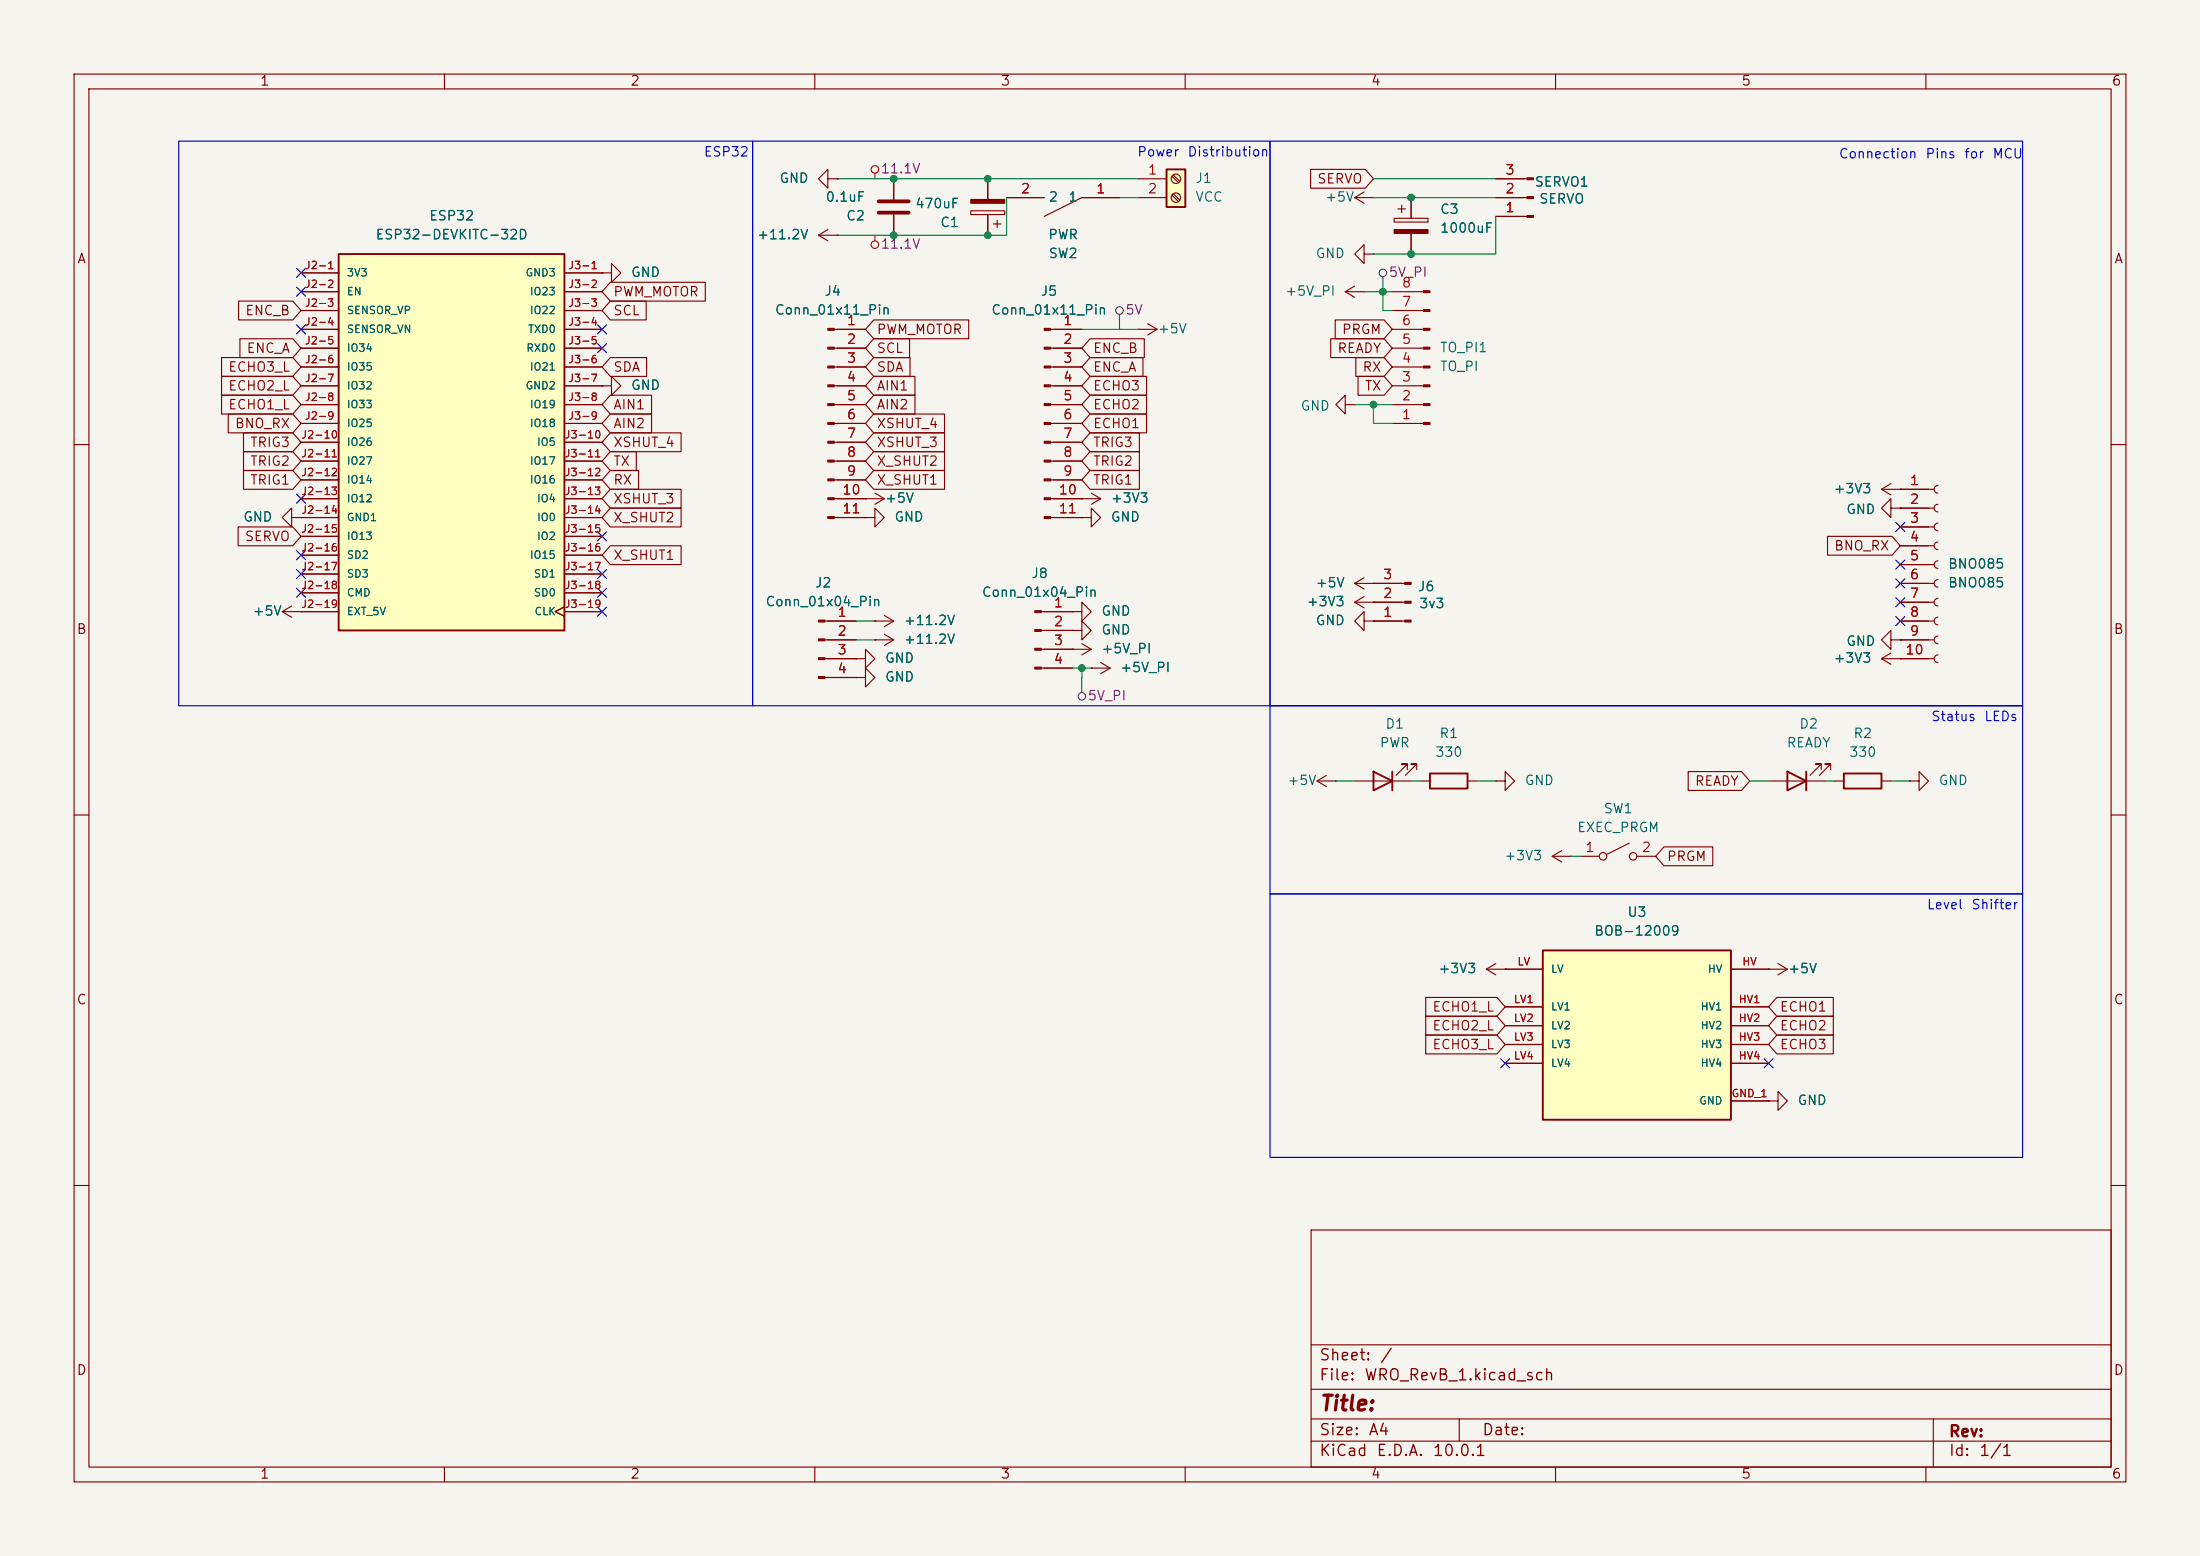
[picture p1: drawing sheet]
<svg xmlns="http://www.w3.org/2000/svg" width="297mm" height="210mm" viewBox="0 0 297 210" stroke-linecap="round" stroke-linejoin="round" font-family="sans-serif">
<path d="M0 0h297v210h-297z" fill="#f5f4ef" stroke="#f5f4ef" stroke-width=".14"/>
<g fill="none" stroke="#840000" stroke-width=".15">
<path d="M10 10h277v190h-277zM12 12h273v186h-273zM60 10v2M110 10v2M160 10v2M210 10v2M260 10v2M111.8 24.1v-1.2l-1.3 1.2 1.3 1.3v-1.3h1.2M113 24.1h.1M135.9 26.7h5.1M151.1 26.7h-5.1l-5 2.5M181.6 39.4l1.3 .7"/>
<path d="M181.6 39.4h2.5M182.9 38.6l-1.3 .8M184.1 39.4h.1M184.1 34.3v-1.3l-1.2 1.3 1.2 1.3v-1.3h1.3M185.4 34.3h.1M141.8 44.5h4.2M141.8 47h4.2M141.8 49.5h4.2M141.8 52.1h4.2M141.8 54.6h4.2M141.8 57.2h4.2M141.8 59.7h4.2"/>
<path d="M153.7 44.5h.1M153.7 44.5h2.5M154.9 43.7l1.3 .8M156.2 44.5l-1.3 .7M181.6 54.6v-1.3l-1.3 1.3 1.3 1.3v-1.3h1.3M182.9 54.6h.1M10 60h2M141.8 62.2h4.2M141.8 64.8h4.2M141.8 67.3h6.8M141.8 69.9h4.2M146 67.3h.1"/>
<path d="M147.3 66.5l1.3 .8M148.6 67.3l-1.3 .8M182.9 78.7l1.2 .8M182.9 78.7h2.5M184.1 78l-1.2 .7M185.4 78.7h.1M285 60h2M147.3 90.2h.1M147.3 90.2h2.6M148.6 89.4l1.3 .8M149.9 90.2l-1.3 .7M182.9 81.3l1.2 .7"/>
<path d="M182.9 81.3h2.5M184.1 80.5l-1.2 .8M185.4 81.3h.1M10 110h2M177.8 105.4h2.5M177.8 105.4l1.3 .8M179.1 104.6l-1.3 .8M180.3 105.4h.1M182.9 105.4h7.6M190 103.9v-.8h-.8h.8l-1.5 1.5M191.3 103.9v-.8h-.8h.8l-1.6 1.5M191.8 105.4h1.2"/>
<path d="M198.1 105.4h1.3M201.9 105.4h1.3v-1.3l1.3 1.3-1.3 1.3v-1.3M201.9 105.4h.1M209.5 115.6h2.6M209.5 115.6l1.3 .7M210.8 114.8l-1.3 .8M212.1 115.6h.1M213.4 115.6h2.5M220 113.8l-3.1 1.5M221 115.6h2.5M238.8 105.4h7.6M245.9 103.9v-.8h-.8h.8l-1.6 1.5"/>
<path d="M247.1 103.9v-.8h-.7h.7l-1.5 1.5M247.6 105.4h1.3M254 105.4h1.3M257.8 105.4h1.3v-1.3l1.2 1.3-1.2 1.3v-1.3M257.8 105.4h.1M285 110h2M10 160h2M177 166h108v32h-108zM285 160h2M60 198v2M110 198v2M160 198v2"/>
<path d="M177 194.5h108M177 191.5h108M177 187.5h108M177 181.5h108M197 191.5v3M210 198v2M260 198v2M261 191.5v6.5"/>
<circle cx="216.4" cy="115.6" r=".51"/>
<circle cx="220.5" cy="115.6" r=".51"/>
</g>
<path d="M185.4 104.1l2.6 1.3-2.6 1.3zM188 104.1v2.6M193 104.4h5.1v2h-5.1zM241.3 104.1l2.5 1.3-2.5 1.3zM243.8 104.1v2.6M248.9 104.4h5.1v2h-5.1z" fill="none" stroke="#840000" stroke-width=".25"/>
<g fill="#840000" stroke="#840000" stroke-width=".15">
<path d="M141 44.3h.8v.3h-.8z"/>
<path d="M141 46.9h.8v.2h-.8z"/>
<path d="M141 49.4h.8v.3h-.8z"/>
<path d="M141 51.9h.8v.3h-.8z"/>
<path d="M141 54.5h.8v.2h-.8z"/>
<path d="M141 57h.8v.3h-.8z"/>
<path d="M141 59.6h.8v.2h-.8z"/>
<path d="M141 62.1h.8v.3h-.8z"/>
<path d="M141 64.6h.8v.3h-.8z"/>
<path d="M141 67.2h.8v.2h-.8z"/>
<path d="M141 69.7h.8v.3h-.8z"/>
</g>
<path d="M157.5 22.9h2.5v5h-2.5z" fill="#ffffc2"/>
<path d="M157.5 22.9h2.5v5h-2.5z" fill="none" stroke="#840000" stroke-width=".25"/>
<g fill="none" stroke="#840000" stroke-width=".15">
<path d="M110.5 31.8l1.3 .7M110.5 31.8h2.5M111.8 31l-1.3 .8M113 31.8h.1M120.6 24.1v2.8M120.6 29v2.8M131.1 28.4h4.5v.6h-4.5zM133.3 24.1v2.8M133.3 29v2.8M134.1 30.2h1M134.6 29.7v1M153.7 24.1h3.8"/>
<path d="M153.7 26.7h3.8M158.2 23.8l.9 .8M158.2 26.3l.9 .9M158.4 23.6l.9 .9M158.4 26.2l.9 .8M182.9 26.7h2.5M182.9 26.7l1.2 .7M184.1 25.9l-1.2 .8M185.4 26.7h.1M188 39.4h4.2M188.2 29.5h4.6v.5h-4.6zM188.7 28.2h1"/>
<path d="M189.2 27.7v1M190.5 26.7v2.8M190.5 31.5v2.8M201.9 24.1h4.2M201.9 26.7h4.2M201.9 29.2h4.2M112.6 44.5h4.2M112.6 47h4.2M112.6 49.5h4.2M112.6 52.1h4.2M112.6 54.6h4.2M112.6 57.2h4.2"/>
<path d="M112.6 59.7h4.2M188 44.5h4.2M188 47h4.2M188 49.5h4.2M188 52.1h4.2M188 54.6h4.2M188 57.2h4.2M188 41.9h4.2M39.4 69.9v-1.3l-1.3 1.3 1.3 1.2v-1.2h1.2M40.6 69.9h.1M112.6 62.2h4.2M112.6 64.8h4.2"/>
<path d="M112.6 67.3h6.8M112.6 69.9h4.2M116.8 69.9h1.3v-1.3l1.3 1.3-1.3 1.2v-1.2M116.8 69.9h.1M116.8 67.3h.1M118.1 66.5l1.3 .8M119.4 67.3l-1.3 .8M146 69.9h1.3v-1.3l1.3 1.3-1.3 1.2v-1.2M146 69.9h.1M185.4 78.7h4.2M254 66l1.3 .8M254 66h7.1"/>
<path d="M255.3 68.6v-1.3l-1.3 1.3 1.3 1.3v-1.3h1.2M255.3 65.3l-1.3 .7M256.5 66h.1M256.5 68.6h.1M256.5 78.7h4.6M256.5 68.6h4.6M256.5 71.1h4.6M256.5 73.7h4.6M256.5 76.2h4.6M261.6 65.5a.51 .51 0 0 0-.5 .5 .51 .51 0 0 0 .5 .5M261.6 68.1a.51 .51 0 0 0-.5 .5 .51 .51 0 0 0 .5 .5M261.6 70.6a.51 .51 0 0 0-.5 .5 .51 .51 0 0 0 .5 .5"/>
<path d="M261.6 73.2a.51 .51 0 0 0-.5 .5 .51 .51 0 0 0 .5 .5M261.6 75.7a.51 .51 0 0 0-.5 .5 .51 .51 0 0 0 .5 .5M261.6 78.2a.51 .51 0 0 0-.5 .5 .51 .51 0 0 0 .5 .5M38.1 82.6h2.5M38.1 82.6l1.3 .7M39.4 81.8l-1.3 .8M40.6 82.6h.1M111.4 83.8h4.2M111.4 86.4h4.2M111.4 88.9h4.2M111.4 91.4h4.2M115.6 91.4h1.2v-1.2l1.3 1.2-1.3 1.3v-1.3"/>
<path d="M115.6 91.4h.1M115.6 88.9h1.2v-1.3l1.3 1.3-1.3 1.3v-1.3M115.6 88.9h.1M118.1 83.8h.1M118.1 86.4h.1M118.1 83.8h2.5M118.1 86.4h2.5M119.4 83.1l1.2 .7M119.4 85.6l1.2 .8M120.6 83.8l-1.2 .8M120.6 86.4l-1.2 .7M140.6 87.6h6.7"/>
<path d="M140.6 82.6h4.2M140.6 85.1h4.2M140.6 90.2h4.2M144.8 87.6h.1M144.8 85.1h1.2v-1.3l1.3 1.3-1.3 1.3v-1.3M144.8 85.1h.1M144.8 82.6h1.2v-1.3l1.3 1.3-1.3 1.2v-1.2M144.8 82.6h.1M146 86.9l1.3 .7M147.3 87.6l-1.3 .8M184.1 83.8v-1.2l-1.2 1.2 1.2 1.3v-1.3h1.3M185.4 83.8h.1"/>
<path d="M185.4 83.8h4.2M185.4 81.3h4.2M254 88.9h7.1M254 88.9l1.3 .8M255.3 86.4v-1.3l-1.3 1.3 1.3 1.2v-1.2h1.2M255.3 88.1l-1.3 .8M256.5 88.9h.1M256.5 86.4h.1M256.5 83.8h4.6M256.5 86.4h4.6M256.5 81.3h4.6M261.6 80.8a.51 .51 0 0 0-.5 .5 .51 .51 0 0 0 .5 .5"/>
<path d="M261.6 83.3a.51 .51 0 0 0-.5 .5 .51 .51 0 0 0 .5 .5M261.6 85.9a.51 .51 0 0 0-.5 .5 .51 .51 0 0 0 .5 .5M261.6 88.4a.51 .51 0 0 0-.5 .5 .51 .51 0 0 0 .5 .5"/>
<circle cx="158.7" cy="24.1" r=".63"/>
<circle cx="158.7" cy="26.7" r=".63"/>
</g>
<g fill="#840000" stroke="#840000" stroke-width=".15">
<path d="M188.2 31h4.6v.5h-4.6z"/>
<path d="M206.1 29.1h.9v.2h-.9z"/>
<path d="M206.1 26.5h.9v.3h-.9z"/>
<path d="M206.1 24h.9v.3h-.9z"/>
<path d="M131.1 26.9h4.5v.5h-4.5z"/>
<path d="M110.5 83.7h.9v.2h-.9z"/>
<path d="M110.5 86.2h.9v.3h-.9z"/>
<path d="M110.5 88.8h.9v.2h-.9z"/>
<path d="M110.5 91.3h.9v.3h-.9z"/>
<path d="M111.8 44.3h.8v.3h-.8z"/>
<path d="M111.8 46.9h.8v.2h-.8z"/>
<path d="M111.8 49.4h.8v.3h-.8z"/>
<path d="M111.8 51.9h.8v.3h-.8z"/>
<path d="M111.8 54.5h.8v.2h-.8z"/>
<path d="M111.8 57h.8v.3h-.8z"/>
<path d="M111.8 59.6h.8v.2h-.8z"/>
<path d="M111.8 62.1h.8v.3h-.8z"/>
<path d="M111.8 64.6h.8v.3h-.8z"/>
<path d="M111.8 67.2h.8v.2h-.8z"/>
<path d="M111.8 69.7h.8v.3h-.8z"/>
<path d="M192.2 57h.8v.3h-.8z"/>
<path d="M192.2 54.5h.8v.2h-.8z"/>
<path d="M192.2 51.9h.8v.3h-.8z"/>
<path d="M192.2 49.4h.8v.3h-.8z"/>
<path d="M192.2 46.9h.8v.2h-.8z"/>
<path d="M192.2 44.3h.8v.3h-.8z"/>
<path d="M192.2 41.8h.8v.2h-.8z"/>
<path d="M192.2 39.2h.8v.3h-.8z"/>
<path d="M189.6 83.7h.9v.2h-.9z"/>
<path d="M189.6 81.2h.9v.2h-.9z"/>
<path d="M189.6 78.6h.9v.3h-.9z"/>
<path d="M139.7 82.4h.9v.3h-.9z"/>
<path d="M139.7 85h.9v.2h-.9z"/>
<path d="M139.7 87.5h.9v.3h-.9z"/>
<path d="M139.7 90h.9v.3h-.9z"/>
</g>
<path d="M118.6 27.2h4.1M118.6 28.7h4.1" fill="none" stroke="#840000" stroke-width=".51"/>
<path d="M45.7 34.3h30.5v50.8h-30.5z" fill="#ffffc2"/>
<path d="M45.7 34.3h30.5v50.8h-30.5z" fill="none" stroke="#840000" stroke-width=".25"/>
<g fill="none" stroke="#840000" stroke-width=".15">
<path d="M40.6 36.8h5.1M40.6 39.4h5.1M76.2 36.8h5.1M76.2 39.4h5.1M81.3 36.8h1.2v-1.2l1.3 1.2-1.3 1.3v-1.3M81.3 36.8h.1M40.6 41.9h5.1M40.6 44.5h5.1M40.6 47h5.1M40.6 49.5h5.1M40.6 52.1h5.1M40.6 54.6h5.1"/>
<path d="M40.6 57.2h5.1M40.6 59.7h5.1M76.2 41.9h5.1M76.2 44.5h5.1M76.2 47h5.1M76.2 49.5h5.1M76.2 52.1h5.1M76.2 54.6h5.1M76.2 57.2h5.1M76.2 59.7h5.1M81.3 52.1h1.2v-1.3l1.3 1.3-1.3 1.2v-1.2M81.3 52.1h.1"/>
<path d="M40.6 62.2h5.1M40.6 64.8h5.1M40.6 67.3h5.1M40.6 69.9h5.1M40.6 72.4h5.1M40.6 74.9h5.1M40.6 77.5h5.1M76.2 62.2h5.1M76.2 64.8h5.1M76.2 67.3h5.1M76.2 69.9h5.1M76.2 72.4h5.1"/>
<path d="M76.2 74.9h5.1M76.2 77.5h5.1M40.6 80h5.1M40.6 82.6h5.1M76.2 81.9l-1.3 .7 1.3 .6M76.2 80h5.1M76.2 82.6h5.1M200.7 130.8l1.2 .8M200.7 130.8h2.5M201.9 130l-1.2 .8M203.2 130.8h.1"/>
</g>
<path d="M208.3 128.3h25.4v22.8h-25.4z" fill="#ffffc2"/>
<path d="M208.3 128.3h25.4v22.8h-25.4z" fill="none" stroke="#840000" stroke-width=".25"/>
<g fill="none" stroke="#840000" stroke-width=".15">
<path d="M40.6 36.8h5.1M40.6 39.4h5.1M76.2 36.8h5.1M76.2 39.4h5.1M81.3 36.8h.1M82.4 38.1h12.8v2.5h-12.8l-1.1-1.2zM113 31.8h.1M113 24.1h.1M120.6 24.1v2.8M120.6 29v2.8M133.3 24.1v2.8M133.3 29v2.8"/>
<path d="M135.9 26.7h5.1M146 26.7h5.1M176.9 22.9h7.4l1.1 1.2-1.1 1.3h-7.4zM190.5 26.7v2.8M190.5 31.5v2.8M201.9 29.2h3.8M201.9 26.7h3.8M201.9 24.1h3.8M29.9 48.3h9.6l1.1 1.2-1.1 1.3h-9.6zM29.9 50.8h9.6l1.1 1.3-1.1 1.2h-9.6zM29.9 53.3h9.6l1.1 1.3-1.1 1.3h-9.6zM30.8 55.9h8.7l1.1 1.3-1.1 1.2h-8.7z"/>
<path d="M32.2 40.6h7.3l1.1 1.3-1.1 1.3h-7.3zM32.4 45.7h7.1l1.1 1.3-1.1 1.3h-7.1zM32.9 58.4h6.6l1.1 1.3-1.1 1.3h-6.6zM40.6 41.9h5.1M40.6 44.5h5.1M40.6 47h5.1M40.6 49.5h5.1M40.6 52.1h5.1M40.6 54.6h5.1M40.6 57.2h5.1M40.6 59.7h5.1M76.2 41.9h5.1"/>
<path d="M76.2 44.5h5.1M76.2 47h5.1M76.2 49.5h5.1M76.2 52.1h5.1M76.2 54.6h5.1M76.2 57.2h5.1M76.2 59.7h5.1M81.3 52.1h.1M82.4 53.3h5.6v2.6h-5.6l-1.1-1.3zM82.4 40.6h4.8v2.6h-4.8l-1.1-1.3zM82.4 58.4h9.6v2.6h-9.6l-1.1-1.3zM82.4 48.3h4.9v2.5h-4.9l-1.1-1.3z"/>
<path d="M82.4 55.9h5.6v2.5h-5.6l-1.1-1.2zM113 44.5h3.8M113 47h3.8M113 49.5h3.8M113 52.1h3.8M113 54.6h3.8M113 57.2h3.8M113 59.7h3.8M118 55.9h9.5v2.5h-9.5l-1.2-1.2zM118 58.4h9.5v2.6h-9.5l-1.2-1.3zM118 53.3h5.5v2.6h-5.5l-1.2-1.3zM118 50.8h5.5v2.5h-5.5l-1.2-1.2z"/>
<path d="M118 48.3h4.9v2.5h-4.9l-1.2-1.3zM118 45.7h4.8v2.6h-4.8l-1.2-1.3zM118 43.2h12.8v2.5h-12.8l-1.2-1.2zM142.2 44.5h3.8M142.2 47h3.8M142.2 49.5h3.8M142.2 52.1h3.8M142.2 54.6h3.8M142.2 57.2h3.8M142.2 59.7h3.8M147.2 48.3h7.1v2.5h-7.1l-1.2-1.3zM147.2 45.7h7.3v2.6h-7.3l-1.2-1.3z"/>
<path d="M147.2 55.9h7.6v2.5h-7.6l-1.2-1.2zM147.2 53.3h7.6v2.6h-7.6l-1.2-1.3zM147.2 50.8h7.6v2.5h-7.6l-1.2-1.2zM147.2 58.4h6.6v2.6h-6.6l-1.2-1.3zM179.6 45.7h7.2l1.2 1.3-1.2 1.3h-7.2zM180.3 43.2h6.5l1.2 1.3-1.2 1.2h-6.5zM183 48.3h3.8l1.2 1.2-1.2 1.3h-3.8zM183.3 50.8h3.5l1.2 1.3-1.2 1.2h-3.5zM32.1 71.1h7.4l1.1 1.3-1.1 1.3h-7.4zM32.9 61h6.6l1.1 1.2-1.1 1.3h-6.6zM32.9 63.5h6.6l1.1 1.3-1.1 1.2h-6.6zM40.6 69.9h.1"/>
<path d="M40.6 62.2h5.1M40.6 64.8h5.1M40.6 67.3h5.1M40.6 69.9h5.1M40.6 72.4h5.1M40.6 74.9h5.1M40.6 77.5h5.1M76.2 62.2h5.1M76.2 64.8h5.1M76.2 67.3h5.1M76.2 69.9h5.1M76.2 72.4h5.1"/>
<path d="M76.2 74.9h5.1M76.2 77.5h5.1M82.4 73.7h9.6v2.5h-9.6l-1.1-1.3zM82.4 68.6h9.6v2.5h-9.6l-1.1-1.2zM82.4 63.5h3.8v2.5h-3.8l-1.1-1.2zM82.4 61h3.5v2.5h-3.5l-1.1-1.3zM82.4 66h9.6v2.6h-9.6l-1.1-1.3zM113 62.2h3.8M113 64.8h3.8M113 67.3h3.8M113 69.9h3.8M116.8 69.9h.1"/>
<path d="M116.8 67.3h.1M118 63.5h9.5v2.5h-9.5l-1.2-1.2zM118 61h9.5v2.5h-9.5l-1.2-1.3zM142.2 62.2h3.8M142.2 64.8h3.8M142.2 67.3h3.8M142.2 69.9h3.8M146 69.9h.1M146 67.3h.1M147.2 61h6.6v2.5h-6.6l-1.2-1.3zM147.2 63.5h6.6v2.5h-6.6l-1.2-1.2zM185.4 78.7h.1"/>
<path d="M185.4 78.7h3.8M246.7 72.4h8.7l1.1 1.3-1.1 1.2h-8.7zM256.5 66h.1M256.5 68.6h.1M256.5 78.7h3.8M256.5 66h3.8M256.5 68.6h3.8M256.5 71.1h3.8M256.5 73.7h3.8M256.5 76.2h3.8M40.6 82.6h.1M40.6 82.6h5.1"/>
<path d="M40.6 80h5.1M76.2 81.9l-1.3 .7 1.3 .6M76.2 82.6h5.1M76.2 80h5.1M111.8 83.8h3.8M111.8 86.4h3.8M111.8 88.9h3.8M111.8 91.4h3.8M115.6 91.4h.1M115.6 88.9h.1M118.1 83.8h.1M118.1 86.4h.1"/>
<path d="M141 82.6h3.8M141 85.1h3.8M141 87.6h3.8M141 90.2h3.8M144.8 85.1h.1M144.8 82.6h.1M144.8 87.6h.1M147.3 90.2h.1M185.4 81.3h.1M185.4 83.8h.1M185.4 83.8h3.8M185.4 81.3h3.8"/>
<path d="M256.5 88.9h.1M256.5 86.4h.1M256.5 83.8h3.8M256.5 86.4h3.8M256.5 88.9h3.8M256.5 81.3h3.8M224.6 114.3h6.6v2.5h-6.6l-1.1-1.2zM227.9 104.1h7.2l1.1 1.3-1.1 1.3h-7.2zM192.5 139.7h9.6l1.1 1.3-1.1 1.2h-9.6zM192.5 137.2h9.6l1.1 1.2-1.1 1.3h-9.6zM192.5 134.6h9.6l1.1 1.3-1.1 1.3h-9.6zM203.2 130.8h.1"/>
<path d="M203.2 130.8h5.1M203.2 135.9h5.1M203.2 138.4h5.1M233.7 130.8h7.6M233.7 135.9h5.1M233.7 138.4h5.1M238.8 130.8h.1M239.9 137.2h7.6v2.5h-7.6l-1.1-1.3zM239.9 139.7h7.6v2.5h-7.6l-1.1-1.2zM239.9 134.6h7.6v2.6h-7.6l-1.1-1.3zM240 130l1.3 .8M241.3 130.8l-1.3 .8"/>
<path d="M203.2 141h5.1M203.2 143.5h5.1M233.7 148.6h5.1M233.7 141h5.1M233.7 143.5h5.1M238.8 148.6h1.2v-1.3l1.3 1.3-1.3 1.3v-1.3M238.8 148.6h.1"/>
</g>
<g fill="none" stroke="#ff0200" stroke-width=".15">
<path d="M118.1 23.4v.7M118.1 31.8v.7"/>
<circle cx="118.1" cy="33" r=".51"/>
<circle cx="118.1" cy="22.9" r=".51"/>
</g>
<g fill="none" stroke="#484848" stroke-width=".15">
<path d="M186.7 37.3v2.1M151.1 42.4v2.1M146 91.4v2.1"/>
<circle cx="186.7" cy="36.8" r=".51"/>
<circle cx="151.1" cy="41.9" r=".51"/>
<circle cx="146.1" cy="94" r=".51"/>
</g>
<g fill="none" stroke="#009600" stroke-width=".15">
<path d="M113 24.1h40.7M135.9 26.7v5.1h-22.9M151.1 26.7h2.6M184.1 39.4h3.9M185.4 24.1h16.5M185.4 26.7h16.5M186.7 39.4v2.5h1.3M201.9 29.2v5.1h-16.5M146 44.5h7.7M182.9 54.6h5.1M185.4 54.6v2.6h2.6M115.6 86.4h2.5"/>
<path d="M115.6 83.8h2.5M144.8 90.2h2.5M146 90.2v1.2M180.3 105.4h2.6M190.5 105.4h1.3M199.4 105.4h2.5M212.1 115.6h1.3M236.2 105.4h2.6M246.4 105.4h1.2M255.3 105.4h2.5"/>
</g>
<g fill="none" stroke="#000084" stroke-width=".15">
<path d="M40 36.2l1.2 1.2M40 38.8l1.2 1.2M41.2 36.2l-1.2 1.2M41.2 38.8l-1.2 1.2M40 43.8l1.2 1.3M41.2 43.8l-1.2 1.3M80.7 43.8l1.2 1.3M80.7 46.4l1.2 1.2M81.9 43.8l-1.2 1.3M81.9 46.4l-1.2 1.2M40 74.3l1.2 1.2M40 76.9l1.2 1.2"/>
<path d="M40 66.7l1.2 1.2M40 79.4l1.2 1.2M41.2 74.3l-1.2 1.2M41.2 76.9l-1.2 1.2M41.2 66.7l-1.2 1.2M41.2 79.4l-1.2 1.2M80.7 79.4l1.2 1.2M80.7 76.9l1.2 1.2M80.7 71.8l1.2 1.2M81.9 79.4l-1.2 1.2M81.9 76.9l-1.2 1.2M81.9 71.8l-1.2 1.2"/>
<path d="M255.9 75.6l1.2 1.2M255.9 78.1l1.2 1.2M255.9 70.5l1.2 1.2M257.1 75.6l-1.2 1.2M257.1 78.1l-1.2 1.2M257.1 70.5l-1.2 1.2M80.7 81.9l1.2 1.3M81.9 81.9l-1.2 1.3M255.9 80.7l1.2 1.2M255.9 83.2l1.2 1.2M257.1 80.7l-1.2 1.2M257.1 83.2l-1.2 1.2"/>
<path d="M202.6 142.9l1.2 1.2M203.8 142.9l-1.2 1.2M238.2 142.9l1.2 1.2M239.4 142.9l-1.2 1.2"/>
</g>
<path d="M24.1 19.1h77.5v76.2h-77.5zM101.6 19.1h69.8v76.2h-69.8zM171.4 19.1h101.6v76.2h-101.6zM171.4 95.3h101.6v25.4h-101.6zM171.4 120.7h101.6v35.5h-101.6z" fill="none" stroke="#0000c2" stroke-width=".15"/>
<g fill="#009600" stroke="#009600" stroke-width=".14">
<circle cx="190.5" cy="26.7" r=".46"/>
<circle cx="190.5" cy="34.3" r=".46"/>
<circle cx="120.6" cy="31.8" r=".46"/>
<circle cx="120.6" cy="24.1" r=".46"/>
<circle cx="133.3" cy="24.1" r=".46"/>
<circle cx="133.3" cy="31.8" r=".46"/>
<circle cx="146" cy="90.2" r=".46"/>
<circle cx="186.7" cy="39.4" r=".46"/>
<circle cx="185.4" cy="54.6" r=".46"/>
</g>
<text font-size="2" fill="#840000" x="178" y="190.9">Title:</text>
<g font-size="1.5" fill="#840000">
<text x="178" y="184">Sheet:</text>
<text x="186.2" y="184">/</text>
<text x="178" y="186.7">File:</text>
<text x="184.1" y="186.7">WRO_RevB_1.kicad_sch</text>
<text x="178" y="196.9">KiCad</text>
<text x="178" y="194.1">Size:</text>
<text x="184.7" y="194.1">A4</text>
<text x="185.7" y="196.9">E.D.A.</text>
<text x="193.3" y="196.9">10.0.1</text>
<text x="200" y="194.1">Date:</text>
<text x="263" y="194.3">Rev:</text>
<text x="263" y="196.9">Id:</text>
<text x="267.1" y="196.9">1/1</text>
</g>
<g font-size="1.3" fill="#840000">
<text x="35" y="11.9">1</text>
<text x="85" y="11.9">2</text>
<text x="135" y="11.9">3</text>
<text x="185" y="11.9">4</text>
<text x="235" y="11.9">5</text>
<text x="285" y="11.9">6</text>
<text x="177.7" y="25.1">SERVO</text>
<text x="10.3" y="35.9">A</text>
<text x="285.3" y="35.9">A</text>
<text x="82.7" y="40.3">PWM_MOTOR</text>
<text x="33" y="42.9">ENC_B</text>
<text x="33.2" y="47.9">ENC_A</text>
<text x="82.7" y="42.9">SCL</text>
<text x="118.3" y="47.9">SCL</text>
<text x="118.3" y="45.4">PWM_MOTOR</text>
<text x="147.5" y="47.9">ENC_B</text>
<text x="180.5" y="47.9">READY</text>
<text x="181.1" y="45.4">PRGM</text>
<text x="30.7" y="50.5">ECHO3_L</text>
<text x="30.7" y="53">ECHO2_L</text>
<text x="82.7" y="50.5">SDA</text>
<text x="118.3" y="53">AIN1</text>
<text x="118.3" y="50.5">SDA</text>
<text x="147.5" y="50.5">ENC_A</text>
<text x="147.5" y="53">ECHO3</text>
<text x="183.8" y="50.5">RX</text>
<text x="184.2" y="53">TX</text>
<text x="30.7" y="55.6">ECHO1_L</text>
<text x="31.6" y="58.1">BNO_RX</text>
<text x="82.7" y="55.6">AIN1</text>
<text x="82.7" y="58.1">AIN2</text>
<text x="118.3" y="58.1">XSHUT_4</text>
<text x="118.3" y="55.6">AIN2</text>
<text x="147.5" y="58.1">ECHO1</text>
<text x="147.5" y="55.6">ECHO2</text>
<text x="33.7" y="60.6">TRIG3</text>
<text x="33.7" y="63.2">TRIG2</text>
<text x="33.7" y="65.7">TRIG1</text>
<text x="82.7" y="65.7">RX</text>
<text x="82.7" y="63.2">TX</text>
<text x="82.7" y="60.6">XSHUT_4</text>
<text x="118.3" y="65.7">X_SHUT1</text>
<text x="118.3" y="63.2">X_SHUT2</text>
<text x="118.3" y="60.6">XSHUT_3</text>
<text x="147.5" y="63.2">TRIG2</text>
<text x="147.5" y="65.7">TRIG1</text>
<text x="147.5" y="60.6">TRIG3</text>
<text x="82.7" y="70.8">X_SHUT2</text>
<text x="82.7" y="68.3">XSHUT_3</text>
<text x="33" y="73.3">SERVO</text>
<text x="82.7" y="75.9">X_SHUT1</text>
<text x="247.5" y="74.6">BNO_RX</text>
<text x="10.3" y="85.9">B</text>
<text x="285.3" y="85.9">B</text>
<text x="228.7" y="106.4">READY</text>
<text x="224.9" y="116.5">PRGM</text>
<text x="10.3" y="135.9">C</text>
<text x="193.3" y="136.8">ECHO1_L</text>
<text x="240.2" y="136.8">ECHO1</text>
<text x="285.3" y="135.9">C</text>
<text x="193.3" y="141.9">ECHO3_L</text>
<text x="193.3" y="139.4">ECHO2_L</text>
<text x="240.2" y="139.4">ECHO2</text>
<text x="240.2" y="141.9">ECHO3</text>
<text x="10.3" y="185.9">D</text>
<text x="285.3" y="185.9">D</text>
<text x="35" y="199.9">1</text>
<text x="85" y="199.9">2</text>
<text x="135" y="199.9">3</text>
<text x="185" y="199.9">4</text>
<text x="235" y="199.9">5</text>
<text x="285" y="199.9">6</text>
</g>
<g font-size="1.3" fill="#0000c2">
<text x="94.9" y="21.4">ESP32</text>
<text x="153.4" y="21.4">Power</text>
<text x="160.2" y="21.4">Distribution</text>
<text x="248.2" y="21.7">Connection</text>
<text x="259.8" y="21.7">Pins</text>
<text x="265.1" y="21.7">for</text>
<text x="268.9" y="21.7">MCU</text>
<text x="260.6" y="97.6">Status</text>
<text x="267.8" y="97.6">LEDs</text>
<text x="260" y="123">Level</text>
<text x="266.1" y="123">Shifter</text>
</g>
<g font-size="1.3" fill="#840084">
<text x="118.8" y="23.7">11.1V</text>
<text x="118.8" y="33.9">11.1V</text>
<text x="187.4" y="37.7">5V_PI</text>
<text x="151.8" y="42.8">5V</text>
<text x="146.7" y="94.8">5V_PI</text>
</g>
<g font-size="1.3" fill="#a90000">
<text x="154.9" y="23.9">1</text>
<text x="203.1" y="23.9">3</text>
<text x="137.7" y="26.4">2</text>
<text x="147.9" y="26.4">1</text>
<text x="154.9" y="26.4">2</text>
<text x="203.1" y="29">1</text>
<text x="203.1" y="26.4">2</text>
<text x="189.2" y="41.7">7</text>
<text x="189.2" y="39.1">8</text>
<text x="114.2" y="44.2">1</text>
<text x="114.2" y="46.7">2</text>
<text x="143.4" y="44.2">1</text>
<text x="143.4" y="46.7">2</text>
<text x="189.2" y="46.7">5</text>
<text x="189.2" y="44.2">6</text>
<text x="114.2" y="49.3">3</text>
<text x="114.2" y="51.8">4</text>
<text x="143.4" y="49.3">3</text>
<text x="143.4" y="51.8">4</text>
<text x="189.2" y="51.8">3</text>
<text x="189.2" y="49.3">4</text>
<text x="114.2" y="54.4">5</text>
<text x="114.2" y="56.9">6</text>
<text x="114.2" y="59.4">7</text>
<text x="143.4" y="54.4">5</text>
<text x="143.4" y="56.9">6</text>
<text x="143.4" y="59.4">7</text>
<text x="189.2" y="56.9">1</text>
<text x="189.2" y="54.4">2</text>
<text x="114.2" y="62">8</text>
<text x="114.2" y="64.5">9</text>
<text x="143.4" y="62">8</text>
<text x="143.4" y="64.5">9</text>
<text x="257.7" y="65.8">1</text>
<text x="113.6" y="67.1">10</text>
<text x="113.6" y="69.6">11</text>
<text x="142.8" y="67.1">10</text>
<text x="142.8" y="69.6">11</text>
<text x="257.7" y="68.3">2</text>
<text x="257.7" y="70.9">3</text>
<text x="257.7" y="73.4">4</text>
<text x="257.7" y="75.9">5</text>
<text x="113" y="83.6">1</text>
<text x="142.2" y="82.3">1</text>
<text x="186.6" y="83.6">1</text>
<text x="186.6" y="81">2</text>
<text x="186.6" y="78.5">3</text>
<text x="257.7" y="78.5">6</text>
<text x="257.7" y="81">7</text>
<text x="257.7" y="83.6">8</text>
<text x="113" y="86.1">2</text>
<text x="113" y="88.6">3</text>
<text x="142.2" y="84.8">2</text>
<text x="142.2" y="87.4">3</text>
<text x="142.2" y="89.9">4</text>
<text x="257.1" y="88.6">10</text>
<text x="257.7" y="86.1">9</text>
<text x="113" y="91.2">4</text>
<text x="213.9" y="115.3">1</text>
<text x="221.5" y="115.3">2</text>
</g>
<g font-size="1.3" fill="#006464">
<text x="105.1" y="25">GND</text>
<text x="111.4" y="27.5">0.1uF</text>
<text x="123.5" y="28.4">470uF</text>
<text x="141.5" y="27.5">2</text>
<text x="144.1" y="27.5">1</text>
<text x="161.3" y="25">J1</text>
<text x="161.3" y="27.5">VCC</text>
<text x="178.8" y="27.5">+5V</text>
<text x="194.3" y="29.2">C3</text>
<text x="207.1" y="25.5">SERVO1</text>
<text x="207.7" y="27.8">SERVO</text>
<text x="50.6" y="32.6">ESP32-DEVKITC-32D</text>
<text x="57.8" y="30.1">ESP32</text>
<text x="102.1" y="32.6">+11.2V</text>
<text x="114.1" y="30.1">C2</text>
<text x="126.8" y="31">C1</text>
<text x="141.4" y="32.6">PWR</text>
<text x="141.5" y="35.2">SW2</text>
<text x="177.5" y="35.2">GND</text>
<text x="194.3" y="31.7">1000uF</text>
<text x="85.1" y="37.7">GND</text>
<text x="111.2" y="40.2">J4</text>
<text x="140.4" y="40.2">J5</text>
<text x="173.4" y="40.2">+5V_PI</text>
<text x="104.5" y="42.8">Conn_01x11_Pin</text>
<text x="133.7" y="42.8">Conn_01x11_Pin</text>
<text x="156.2" y="45.3">+5V</text>
<text x="194.3" y="47.9">TO_PI1</text>
<text x="85.1" y="52.9">GND</text>
<text x="194.3" y="50.4">TO_PI</text>
<text x="175.5" y="55.7">GND</text>
<text x="32.7" y="70.7">GND</text>
<text x="119.4" y="68.2">+5V</text>
<text x="120.7" y="70.7">GND</text>
<text x="149.9" y="70.7">GND</text>
<text x="149.9" y="68.2">+3V3</text>
<text x="247.4" y="66.9">+3V3</text>
<text x="249.2" y="69.7">GND</text>
<text x="262.9" y="77.1">BNO085</text>
<text x="34" y="83.4">+5V</text>
<text x="103.3" y="82.1">Conn_01x04_Pin</text>
<text x="109.9" y="79.6">J2</text>
<text x="132.5" y="80.9">Conn_01x04_Pin</text>
<text x="139.1" y="78.3">J8</text>
<text x="148.6" y="83.4">GND</text>
<text x="176.3" y="82.1">+3V3</text>
<text x="177.5" y="79.6">+5V</text>
<text x="191.3" y="80.1">J6</text>
<text x="191.5" y="82.4">3v3</text>
<text x="262.9" y="79.6">BNO085</text>
<text x="119.4" y="89.8">GND</text>
<text x="121.9" y="84.7">+11.2V</text>
<text x="121.9" y="87.2">+11.2V</text>
<text x="148.6" y="88.5">+5V_PI</text>
<text x="148.6" y="86">GND</text>
<text x="177.5" y="84.7">GND</text>
<text x="247.4" y="89.8">+3V3</text>
<text x="249.2" y="87.5">GND</text>
<text x="119.4" y="92.3">GND</text>
<text x="151.1" y="91">+5V_PI</text>
<text x="186.2" y="101.2">PWR</text>
<text x="186.9" y="98.7">D1</text>
<text x="194.2" y="99.9">R1</text>
<text x="241.1" y="101.2">READY</text>
<text x="242.8" y="98.7">D2</text>
<text x="250.1" y="99.9">R2</text>
<text x="173.7" y="106.3">+5V</text>
<text x="193.7" y="102.5">330</text>
<text x="205.7" y="106.3">GND</text>
<text x="249.5" y="102.5">330</text>
<text x="261.6" y="106.3">GND</text>
<text x="212.8" y="112.6">EXEC_PRGM</text>
<text x="216.4" y="110.1">SW1</text>
<text x="203" y="116.4">+3V3</text>
<text x="219.6" y="124.1">U3</text>
<text x="194.1" y="131.7">+3V3</text>
<text x="215.1" y="126.6">BOB-12009</text>
<text x="241.3" y="131.7">+5V</text>
<text x="242.6" y="149.5">GND</text>
</g>
<g font-size="1" fill="#a90000">
<text x="41.1" y="36.6">J2-1</text>
<text x="41.1" y="39.1">J2-2</text>
<text x="41.1" y="41.7">J2-3</text>
<text x="76.6" y="36.6">J3-1</text>
<text x="76.6" y="39.1">J3-2</text>
<text x="76.6" y="41.7">J3-3</text>
<text x="41.1" y="44.2">J2-4</text>
<text x="41.1" y="46.7">J2-5</text>
<text x="76.6" y="44.2">J3-4</text>
<text x="76.6" y="46.7">J3-5</text>
<text x="41.1" y="49.3">J2-6</text>
<text x="41.1" y="51.8">J2-7</text>
<text x="76.6" y="49.3">J3-6</text>
<text x="76.6" y="51.8">J3-7</text>
<text x="40.6" y="59.4">J2-10</text>
<text x="41.1" y="54.4">J2-8</text>
<text x="41.1" y="56.9">J2-9</text>
<text x="76.1" y="59.4">J3-10</text>
<text x="76.6" y="54.4">J3-8</text>
<text x="76.6" y="56.9">J3-9</text>
<text x="40.6" y="62">J2-11</text>
<text x="40.6" y="64.5">J2-12</text>
<text x="76.1" y="62">J3-11</text>
<text x="76.1" y="64.5">J3-12</text>
<text x="40.6" y="67.1">J2-13</text>
<text x="40.6" y="69.6">J2-14</text>
<text x="76.1" y="67.1">J3-13</text>
<text x="76.1" y="69.6">J3-14</text>
<text x="40.6" y="72.1">J2-15</text>
<text x="40.6" y="74.7">J2-16</text>
<text x="40.6" y="77.2">J2-17</text>
<text x="76.1" y="72.1">J3-15</text>
<text x="76.1" y="74.7">J3-16</text>
<text x="76.1" y="77.2">J3-17</text>
<text x="40.6" y="79.8">J2-18</text>
<text x="40.6" y="82.3">J2-19</text>
<text x="76.1" y="79.8">J3-18</text>
<text x="76.1" y="82.3">J3-19</text>
<text x="204.8" y="130.6">LV</text>
<text x="235.1" y="130.6">HV</text>
<text x="204.3" y="135.6">LV1</text>
<text x="234.6" y="135.6">HV1</text>
<text x="204.3" y="138.2">LV2</text>
<text x="204.3" y="140.7">LV3</text>
<text x="204.3" y="143.3">LV4</text>
<text x="234.6" y="138.2">HV2</text>
<text x="234.6" y="140.7">HV3</text>
<text x="234.6" y="143.3">HV4</text>
<text x="233.7" y="148.3">GND_1</text>
</g>
<g font-size="1" fill="#006464">
<text x="46.7" y="37.6">3V3</text>
<text x="46.7" y="40.1">EN</text>
<text x="70.9" y="37.6">GND3</text>
<text x="71.4" y="40.1">IO23</text>
<text x="46.7" y="42.6">SENSOR_VP</text>
<text x="46.7" y="45.2">SENSOR_VN</text>
<text x="46.7" y="47.7">IO34</text>
<text x="71" y="47.7">RXD0</text>
<text x="71.2" y="45.2">TXD0</text>
<text x="71.4" y="42.6">IO22</text>
<text x="46.7" y="50.3">IO35</text>
<text x="46.7" y="52.8">IO32</text>
<text x="70.9" y="52.8">GND2</text>
<text x="71.4" y="50.3">IO21</text>
<text x="46.7" y="55.3">IO33</text>
<text x="46.7" y="57.9">IO25</text>
<text x="71.4" y="55.3">IO19</text>
<text x="71.4" y="57.9">IO18</text>
<text x="46.7" y="60.4">IO26</text>
<text x="46.7" y="63">IO27</text>
<text x="46.7" y="65.5">IO14</text>
<text x="71.4" y="63">IO17</text>
<text x="71.4" y="65.5">IO16</text>
<text x="72.4" y="60.4">IO5</text>
<text x="46.7" y="68">IO12</text>
<text x="46.7" y="70.6">GND1</text>
<text x="72.4" y="68">IO4</text>
<text x="72.4" y="70.6">IO0</text>
<text x="46.7" y="73.1">IO13</text>
<text x="46.7" y="75.7">SD2</text>
<text x="71.4" y="75.7">IO15</text>
<text x="72.4" y="73.1">IO2</text>
<text x="46.7" y="78.2">SD3</text>
<text x="46.7" y="80.7">CMD</text>
<text x="46.7" y="83.3">EXT_5V</text>
<text x="72" y="78.2">SD1</text>
<text x="72" y="80.7">SD0</text>
<text x="72.1" y="83.3">CLK</text>
<text x="209.3" y="131.5">LV</text>
<text x="230.5" y="131.5">HV</text>
<text x="209.3" y="136.6">LV1</text>
<text x="229.5" y="136.6">HV1</text>
<text x="209.3" y="139.2">LV2</text>
<text x="209.3" y="141.7">LV3</text>
<text x="229.5" y="139.2">HV2</text>
<text x="229.5" y="141.7">HV3</text>
<text x="209.3" y="144.2">LV4</text>
<text x="229.3" y="149.3">GND</text>
<text x="229.5" y="144.2">HV4</text>
</g>
</svg>
